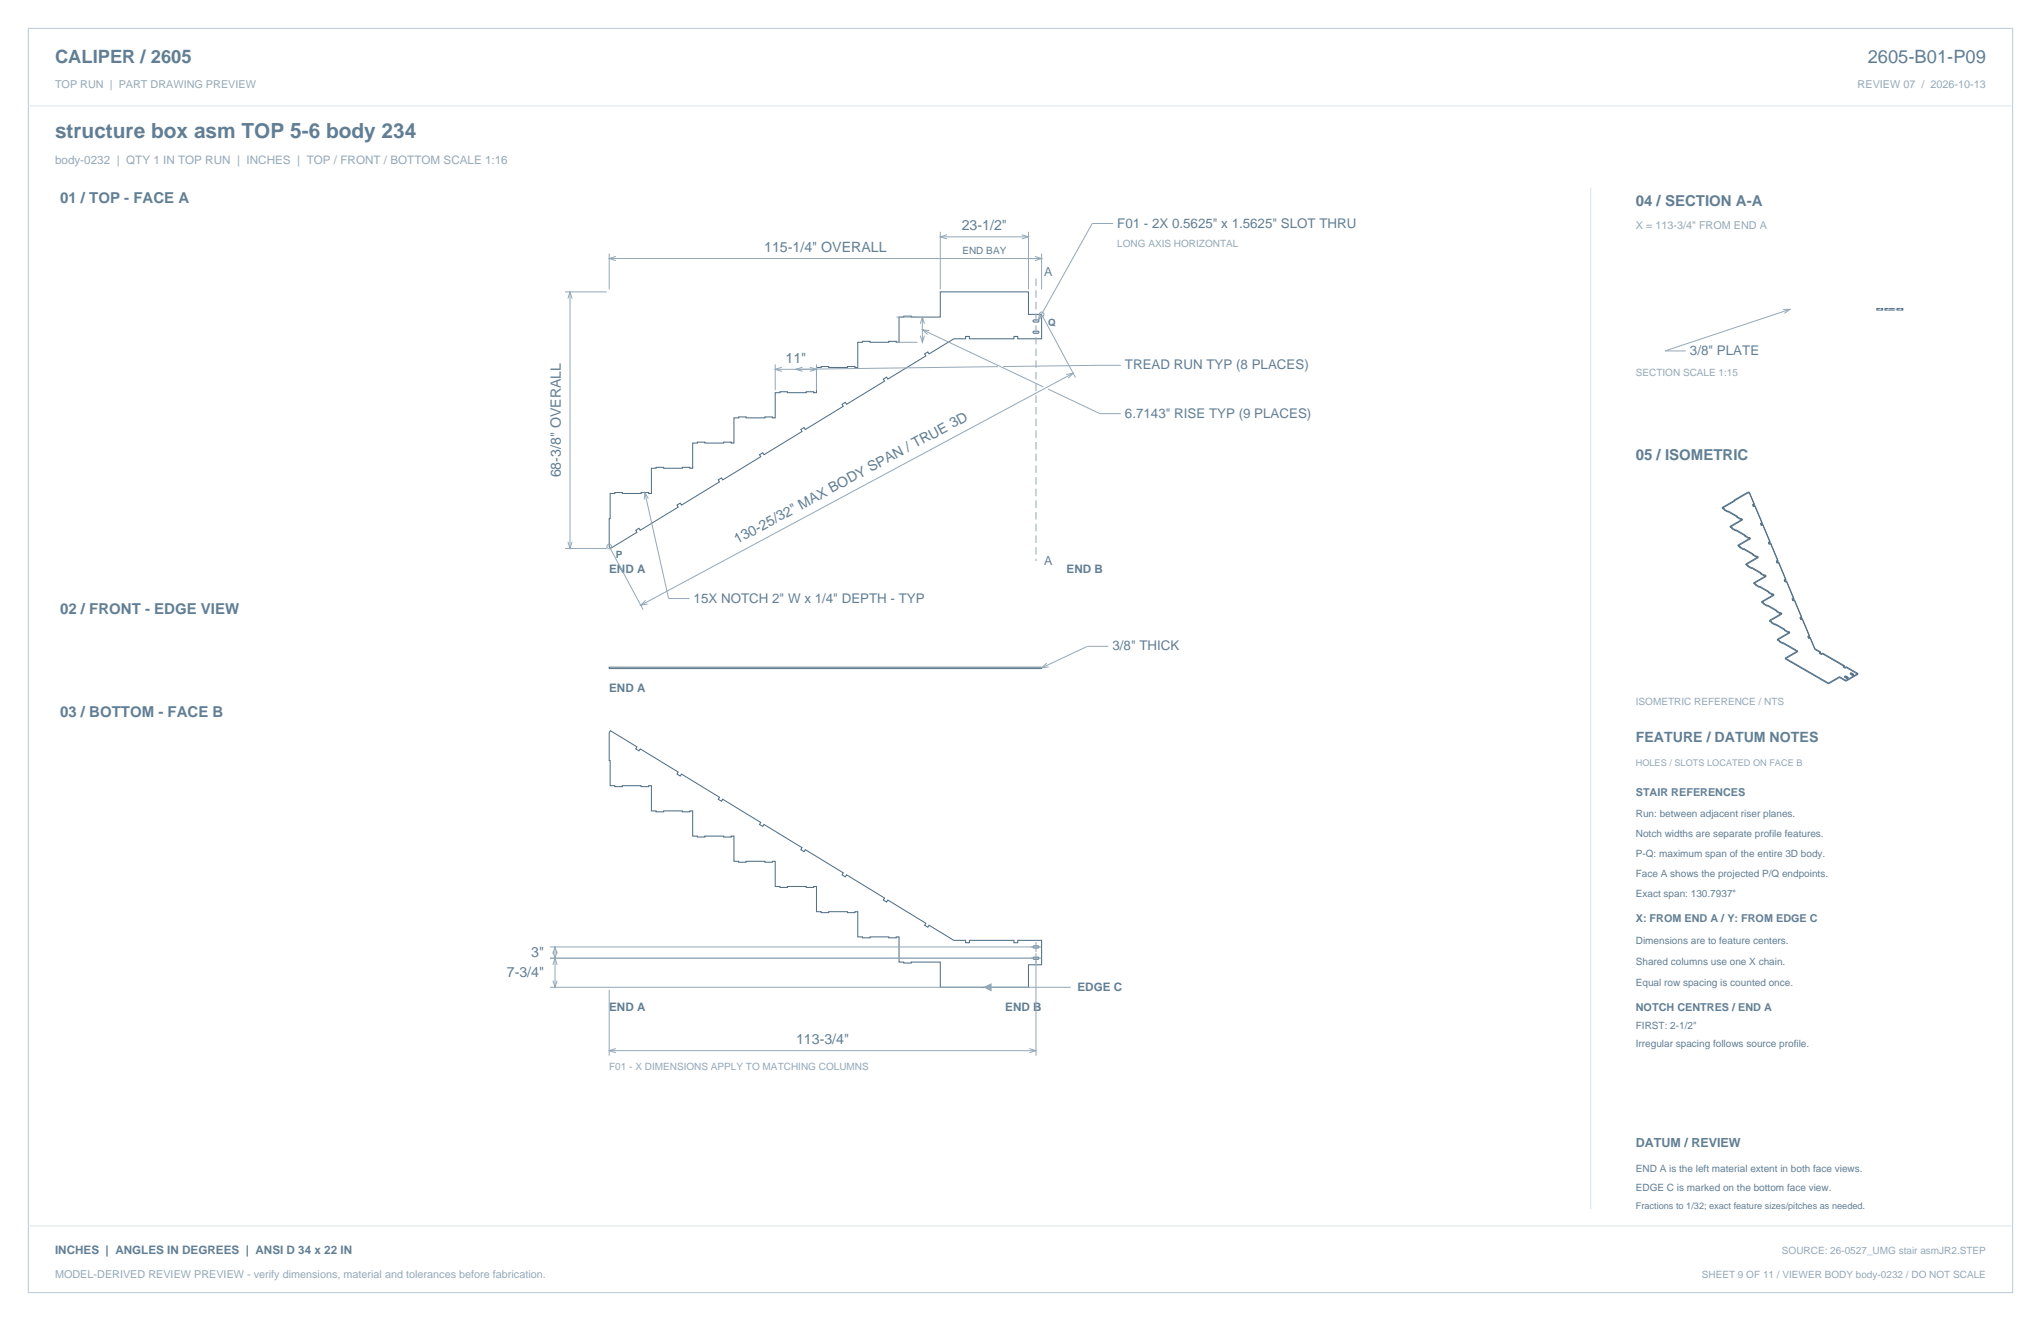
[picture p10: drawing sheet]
<svg xmlns="http://www.w3.org/2000/svg" width="864mm" height="559mm" viewBox="0 0 864 559" stroke-linecap="round" stroke-linejoin="round" font-family="sans-serif">
<path d="M12 12h839.6v534.8h-839.6z" fill="none" stroke="#b8cad8" stroke-width=".42"/>
<path d="M12 44.8h839.6M673.1 79.4v432.1" fill="none" stroke="#dbe5ed" stroke-width=".42"/>
<path d="M437.2 135.5l2-.2 .4 .5-.4 .4h-1.7l-.4-.3zM437.2 140.2l2-.1 .4 .5-.4 .4h-1.7l-.4-.3zM258.2 208.7h2v-.4h3.1v.4h8v-.4h3.1v.4h1.2v-10.6h2v-.4h3.2v.4h7.9v-.4h3.2v.4h1.2v-10.7h2v-.4h3.2v.4h7.9v-.4h3.2v.4h1.2v-10.6h1.9v-.4h3.2v.4h8v-.4h3.1v.4h1.2v-10.7h2v-.4h3.2v.4h7.9v-.4h3.2v.4h1.2v-10.7h2v-.3h3.1v.3h8v-.3h3.2v.3h1.1v-10.6h2v-.4h3.2v.4h7.9v-.4h3.2v.4h1.2v-10.7h2v-.4h3.2v.4h12.3v-10.6h37.3v9.5h5.5v10.3h-10.1v-1h-1.6v1h-18.8v-1h-1.6v1h-5l-10.5 6.4-.5-.8-1.4 .8 .5 .9-16 9.8-.6-.9-1.3 .9 .5 .8-16.1 9.8-.5-.8-1.4 .8 .5 .9-16.1 9.8-.5-.9-1.4 .9 .6 .8-16.1 9.9-.6-.9-1.3 .8 .5 .9-16.1 9.8-.5-.8-1.4 .8 .5 .8-16.1 9.9-.5-.9-1.3 .9 .5 .8-16.1 9.8-.5-.8-1.4 .8 .5 .9-11.2 6.8-.5-.8zM258.3 309.1l11.2 6.8-.5 .9 1.4 .8 .5-.8 16.1 9.8-.5 .8 1.3 .9 .5-.9 16.1 9.9-.5 .8 1.4 .8 .5-.8 16.1 9.8-.5 .9 1.3 .8 .6-.8 16.1 9.8-.6 .8 1.4 .9 .5-.9 16.1 9.8-.5 .9 1.4 .8 .5-.8 16.1 9.8-.5 .8 1.3 .9 .6-.9 16 9.9-.5 .8 1.4 .8 .5-.8 10.5 6.4h5v1h1.6v-1h18.8v1h1.6v-1h10.1v10.3h-5.5v9.5h-37.3v-10.6h-12.3v.4h-3.2v-.4h-2v-10.7h-1.2v.4h-3.2v-.4h-7.9v.4h-3.2v-.4h-2v-10.6h-1.1v.4h-3.2v-.4h-8v.4h-3.1v-.4h-2v-10.7h-1.2v.4h-3.2v-.4h-7.9v.4h-3.2v-.4h-2v-10.7h-1.2v.4h-3.1v-.4h-8v.4h-3.2v-.4h-1.9v-10.6h-1.2v.4h-3.2v-.4h-7.9v.4h-3.2v-.4h-2v-10.7h-1.2v.4h-3.2v-.4h-7.9v.4h-3.2v-.4h-2v-10.6h-1.2v.4h-3.1v-.4h-8v.4h-3.1v-.4h-2l-.4-22.5zM437.2 405l2-.1 .4 .5-.4 .4h-1.7l-.4-.3zM437.2 400.3l2-.2 .4 .6-.4 .3h-1.7l-.4-.3z" fill="none" stroke="#536f85" stroke-width=".44"/>
<g fill="none" stroke="#93a8b9" stroke-width=".42">
<path d="M397.9 98.1v24.3M400.7 99.3l-2.8 .9 2.8 .9M432.4 99.3l2.8 .9-2.8 .9M435.2 98.1v24.3M471 94.5h-8.9l-22.7 40.9M257.8 107.2v15.2M257.8 109.4h182.9M260.6 108.5l-2.8 .9 2.8 .8M397.9 100.2h37.3M437.9 108.5l2.8 .9-2.8 .8M440.7 107.2v15.2M239.1 123.5h17.6"/>
<path d="M240.3 126.3l.9-2.8 .9 2.8M241.2 123.5v108.5M379.3 134.1h8.9M389.4 137l.9-2.9 .9 2.9M390.3 134.1v10.7M390.3 139.5l51.2 24.2M393.2 139.9l-2.9-.4 2.2 2M440 132.5l-.6 2.9 2.1-2.1M441.2 133.9l13.9 25.8M328 154.1v10.9M328 156.2h17.5M330.8 155.3l-2.8 .9 2.8 .9"/>
<path d="M339.6 155.3l-2.9 .9 2.9 .9M342.7 155.3l2.8 .9-2.8 .9M345.5 154.1v10.9M379.3 144.8h8.9M389.4 142l.9 2.8 .9-2.8M422.3 155.1l-85.6 1.1M451.2 158.4l2.9-.5-2.1 2.1M454.1 157.9l-183 98.1M474.2 154.5l-49.8 .6M443.4 164.6l22 10.4h8.8M272.9 208.3l10 44.9h8.8M274.3 210.9l-1.4-2.6-.3 3"/>
<path d="M239.1 232h17.6M240.3 229.2l.9 2.8 .9-2.8M258.3 232.1l13.8 25.8M273.2 253.9l-2.1 2.1 2.9-.5M469 273.4h-8.9l-19.4 9.1M442.9 280.5l-2.2 2 3-.4M438.3 398.5v4.2M232.7 405.3h207.8M232.7 400.6h207.8M232.7 417.6h182.8M234 408.2l.8-2.9 .9 2.9M234 414.8l.8 2.8 .9-2.8"/>
<path d="M234 403.4l.8-2.8 .9 2.8M234 402.5l.8 2.8 .9-2.8M234.8 400.6v17M257.8 418.7v27.9M416.5 417.6h36.6M438.3 403.2v43.4M257.8 444.4h180.5M260.6 443.6l-2.8 .8 2.8 .9M435.5 443.6l2.8 .8-2.8 .9"/>
<circle cx="440.7" cy="133" r=".99"/>
<circle cx="257.8" cy="231.2" r=".99"/>
</g>
<path d="M438.3 117.8v119.5" fill="none" stroke="#93a8b9" stroke-width=".42" stroke-dasharray="3.2 1.8" stroke-linecap="butt"/>
<path d="M257.8 282.2h182.9v.6h-182.9z" fill="none" stroke="#536f85" stroke-width=".42"/>
<path d="M416.5 417.6l2.8-1.4v2.8z" fill="#93a8b9" stroke="#93a8b9" stroke-width=".42"/>
<path d="M794.1 130.5h2.5v.7h-2.5z" fill-rule="evenodd" fill="#f2f6f9" stroke="#536f85" stroke-width=".42"/>
<path d="M795.8 130.5l-.6 .7" fill="none" stroke="#dbe5ed" stroke-width=".42"/>
<path d="M797.6 130.5h4.1v.7h-4.1z" fill-rule="evenodd" fill="#f2f6f9" stroke="#536f85" stroke-width=".42"/>
<path d="M799.3 130.5l-.7 .7M801.7 130.5l-.2 .7" fill="none" stroke="#dbe5ed" stroke-width=".42"/>
<path d="M802.7 130.5h2.4v.7h-2.4z" fill-rule="evenodd" fill="#f2f6f9" stroke="#536f85" stroke-width=".42"/>
<path d="M804.4 130.5l-.7 .7M12 518.6h839.6" fill="none" stroke="#dbe5ed" stroke-width=".42"/>
<path d="M754.5 130.9l2.9-.1-2.4 1.8M757.4 130.8l-52.9 17.6h8.8" fill="none" stroke="#93a8b9" stroke-width=".42"/>
<g fill="none" stroke="#536f85" stroke-width=".42">
<path d="M728.7 214.7l1 .6M728.7 214.7v.3M728.7 215l1 .6M729.5 215.4l1.5 .9M729.5 215.7l1.5 .9M729.5 215.4v.3M729.7 215.3l-.2 .1M729.7 215.6l-.2 .1M729.7 215.3v.3M731 216.3v.3M731.2 216.2l-.2 .1M731.2 216.2l3.9 2.2"/>
<path d="M731.2 216.5l3.9 2.2M731.2 216.2v.3M731.2 216.5l-.2 .1M733.7 211.9l.2 .1M733.7 211.6v.3M733.7 211.6l.2 .1M733.9 211.7v.3M733.9 212l-5.2 3M733.9 211.7l-5.2 3M734.9 218.5v.4M734.9 218.5l1.6 .9M734.9 218.9l1.6 .8"/>
<path d="M735.1 218.4l-.2 .1M735.1 218.7l-.2 .2M735.1 218.4v.3M736.5 219.4v.3M736.7 219.3v.3M736.7 219.6l.6 .4M736.7 219.6l-.2 .1M736.7 219.3l-.2 .1M736.7 219.3l.6 .3M737.3 219.6l-5.3 3.1M737.3 220l-5.3 3M737.3 219.6v.4"/>
<path d="M739.5 208.2v.4M739.5 208.2l-5.8 3.4M739.5 208.6l-5.8 3.3M740.2 208.5l2.1 5.1M740.2 208.5l-.7 .1M740.2 208.1l2.1 5.2M740.2 208.1v.4M740.2 208.1l-.7 .1M741.6 213.7l.3 .6M741.6 213.3v.4M741.6 213.3l.3 .7M741.9 214v.3"/>
<path d="M742.3 213.3h-.7M742.3 213.3v.3M742.3 213.6l-.7 .1M742.6 213.9l3 7.3M742.6 214.2l3 7.4M742.6 213.9l-.7 .1M742.6 214.2l-.7 .1M742.6 213.9v.3M732 223l1 .6M732 222.7l1 .5M732 222.7v.3M732.8 223.7l1.6 .9"/>
<path d="M732.8 223.3l1.6 .9M732.8 223.3v.4M733 223.6l-.2 .1M733 223.2v.4M733 223.2l-.2 .1M734.4 224.2v.4M734.6 224.5l-.2 .1M734.6 224.1l-.2 .1M734.6 224.5l3.9 2.2M734.6 224.1l3.9 2.3M734.6 224.1v.4M735.4 230.6v.4"/>
<path d="M735.4 230.6l.9 .6M735.4 231l.9 .5M736.1 231.6l1.6 .9M736.1 231.3l1.6 .9M736.1 231.3v.3M736.3 231.5l-.2 .1M736.3 231.2l-.2 .1M736.3 231.2v.3M737.7 232.2v.3M737.9 232.1l3.9 2.2M737.9 232.4l3.9 2.3M737.9 232.4l-.2 .1"/>
<path d="M737.9 232.1v.3M737.9 232.1l-.2 .1M738.3 226.8l1.5 .9M738.3 226.5l1.5 .9M738.3 226.5v.3M738.5 226.7l-.2 .1M738.5 226.4v.3M738.5 226.4l-.2 .1M738.7 238.9l1 .6M738.7 238.6l1 .5M738.7 238.6v.3M739.5 239.2v.4"/>
<path d="M739.5 239.6l1.5 .9M739.5 239.2l1.5 .9M739.7 239.5l-.2 .1M739.7 239.1v.4M739.7 239.1l-.2 .1M739.8 227.4v.3M740 227.6l.6 .3M740 227.3l.6 .3M740 227.3v.3M740 227.6l-.2 .1M740 227.3l-.2 .1M740.6 227.9l-5.2 3.1"/>
<path d="M740.6 227.6l-5.2 3M740.6 227.6v.3M741.6 234.8l1.6 .9M741.6 234.4l1.6 .9M741.6 234.4v.4M741.8 234.3v.4M741.8 234.7l-.2 .1M741.8 234.3l-.2 .1M743.2 235.3v.4M743.3 235.6l-.1 .1M743.3 235.2l.6 .4M743.3 235.2v.4"/>
<path d="M743.3 235.6l.6 .3M743.3 235.2l-.1 .1M743.9 235.9l-5.2 3M743.9 235.6l-5.2 3M743.9 235.6v.3M745 221.3v.3M745 221.6l.2 .7M745 221.3l.2 .6M745.2 221.9v.4M745.6 221.6h-.6M745.6 221.2v.4M745.6 221.2l-.6 .1"/>
<path d="M745.9 221.8l3.1 7.4M745.9 221.8v.4M745.9 222.2l3.1 7.3M745.9 221.8l-.7 .1M745.9 222.2l-.7 .1M748.3 229.6l.3 .6M748.3 229.3l.3 .6M748.3 229.3v.3M748.6 229.9v.3M749 229.5l-.7 .1M749 229.2v.3M749 229.2l-.7 .1"/>
<path d="M749.2 229.8l3.1 7.3M749.2 230.1l3.1 7.4M749.2 229.8l-.6 .1M749.2 230.1l-.6 .1M749.2 229.8v.3M751.6 237.6l.3 .6M751.6 237.2l.3 .7M751.6 237.2v.4M751.9 237.9v.3M752.3 237.1v.4M752.3 237.5l-.7 .1M752.3 237.1l-.7 .1"/>
<path d="M752.6 238.1l3.1 7.3M752.6 237.8l-.7 .1M752.6 237.8l3.1 7.3M752.6 238.1l-.7 .1M752.6 237.8v.3M741 240.1v.4M741.2 240.4l3.9 2.2M741.2 240l-.2 .1M741.2 240.4l-.2 .1M741.2 240l3.9 2.3M741.2 240v.4M742 246.9l1 .5"/>
<path d="M742 246.5l1 .6M742 246.5v.4M742.8 247.2l1.6 .9M742.8 247.5l1.6 .9M742.8 247.2v.3M743 247.1l-.2 .1M743 247.1v.3M743 247.4l-.2 .1M744.4 248.1v.3M744.6 248v.3M744.6 248.3l3.9 2.3M744.6 248l3.9 2.2"/>
<path d="M744.6 248.3l-.2 .1M744.6 248l-.2 .1M744.9 242.7l1.6 .9M744.9 242.4v.3M744.9 242.4l1.6 .9M745.1 242.6l-.2 .1M745.1 242.3v.3M745.1 242.3l-.2 .1M745.4 254.8l1 .6M745.4 254.5l1 .6M745.4 254.5v.3M746.2 255.5l1.5 .9"/>
<path d="M746.2 255.2l1.5 .9M746.2 255.2v.3M746.4 255.1v.3M746.4 255.4l-.2 .1M746.4 255.1l-.2 .1M746.5 243.3v.3M746.7 243.5l-.2 .1M746.7 243.5l.6 .4M746.7 243.2v.3M746.7 243.2l.6 .3M746.7 243.2l-.2 .1M747.3 243.9l-5.3 3"/>
<path d="M747.3 243.5v.4M747.3 243.5l-5.3 3M747.7 256.1v.3M747.9 256.3l3.9 2.2M747.9 256l3.9 2.2M747.9 256l-.2 .1M747.9 256.3l-.2 .1M747.9 256v.3M748.3 250.4l1.5 .9M748.3 250.7l1.5 .9M748.3 250.4v.3M748.5 250.2l-.2 .2"/>
<path d="M748.5 250.2v.4M748.5 250.6l-.2 .1M749.8 251.3v.3M750 251.5l.6 .3M750 251.1l-.2 .2M750 251.1l.6 .4M750 251.1v.4M750 251.5l-.2 .1M750.6 251.5l-5.2 3M750.6 251.8l-5.2 3M750.6 251.5v.3M751.6 258.7l1.6 .9"/>
<path d="M751.6 258.3l1.6 .9M751.6 258.3v.4M751.8 258.5l-.2 .2M751.8 258.2l-.2 .1M751.8 258.2v.3M753.2 259.2v.4M753.4 259.4l.5 .4M753.4 259.1l.5 .3M753.4 259.4l-.2 .2M753.4 259.1l-.2 .1M753.4 259.1v.3M753.9 259.8l-5.2 3"/>
<path d="M753.9 259.4v.4M753.9 259.4l-5.2 3.1M755 245.5l.2 .7M755 245.2l.2 .6M755 245.2v.3M755.2 245.8v.4M755.7 245.4l-.7 .1M755.7 245.1v.3M755.7 245.1l-.7 .1M755.9 245.7l-.7 .1M755.9 246.1l3.1 7.3M755.9 245.7l3.1 7.4"/>
<path d="M755.9 245.7v.4M755.9 246.1l-.7 .1M758.3 253.2l.3 .6M758.3 253.5l.3 .6M758.3 253.2v.3M758.6 253.8v.3M759 253.1v.3M759 253.4l-.7 .1M759 253.1l-.7 .1M759.3 254l3 7.4M759.3 253.7l3 7.3M759.3 253.7l-.7 .1"/>
<path d="M759.3 254l-.7 .1M759.3 253.7v.3M748.7 262.5l1 .5M748.7 262.8l1 .6M748.7 262.5v.3M749.5 263.5l1.5 .9M749.5 263.1v.4M749.5 263.1l1.5 .9M749.7 263.4l-.2 .1M749.7 263l-.2 .1M749.7 263v.4M751 264v.4"/>
<path d="M751.2 263.9l3.9 2.3M751.2 264.3l3.9 2.2M751.2 264.3l-.2 .1M751.2 263.9v.4M751.2 263.9l-.2 .1M752 270.8l1 .5M752 270.4v.4M752 270.4l1 .6M752.8 271.1l1.6 .9M752.8 271.4l1.6 .9M752.8 271.1v.3M753 271.3l-.2 .1"/>
<path d="M753 271l-.2 .1M753 271v.3M754.4 272v.3M754.6 272.2l6 3.5M754.6 272.2l-.2 .1M754.6 271.9l6 3.5M754.6 271.9l-.2 .1M754.6 271.9v.3M754.9 266.6l1.6 .9M754.9 266.3l1.6 .9M754.9 266.3v.3M755.1 266.5l-.2 .1"/>
<path d="M755.1 266.2l-.2 .1M755.1 266.2v.3M755.4 278.7l18.3 10.6M755.4 278.4l18.3 10.5M755.4 278.4v.3M756.5 267.2v.3M756.7 267.1l.6 .3M756.7 267.4l.6 .3M756.7 267.1v.3M756.7 267.4l-.2 .1M756.7 267.1l-.2 .1M757.3 267.4v.3"/>
<path d="M757.3 267.7l-5.3 3.1M757.3 267.4l-5.3 3M760.6 275.7l-5.2 3M760.6 275.4l-5.2 3M760.6 275.4v.3M761.7 261.1l.2 .6M761.7 261.4l.2 .7M761.7 261.1v.3M761.9 261.7v.4M762.3 261v.4M762.3 261.4h-.6M762.3 261l-.6 .1"/>
<path d="M762.6 262l3.1 7.3M762.6 261.6l3.1 7.4M762.6 261.6l-.7 .1M762.6 261.6v.4M762.6 262l-.7 .1M765 269.1l.3 .6M765 269.4l.3 .6M765 269.1v.3M765.3 269.7v.3M765.7 269v.3M765.7 269l-.7 .1M765.7 269.3l-.7 .1"/>
<path d="M765.9 269.9l2 4.8M765.9 269.9l-.6 .1M765.9 269.6l2 4.8M765.9 269.6v.3M765.9 269.6l-.6 .1M767.9 274.7l2.5 1.4M767.9 274.4v.3M767.9 274.4l2.5 1.4M769.9 276.4l.8 .5M769.9 276.1v.3M769.9 276.1l.8 .4M770.4 275.8l-.5 .3"/>
<path d="M770.4 276.1l-.5 .3M770.4 275.8v.3M770.7 276.5v.4M771.2 276.6l9.2 5.3M771.2 276.2l-.5 .3M771.2 276.6l-.5 .3M771.2 276.2l9.2 5.4M771.2 276.2v.4M773.7 288.9v.4M778.3 286.6l-4.6 2.7M778.3 286.2v.4M778.3 286.2l2.8 1.6"/>
<path d="M778.3 286.6l2.8 1.6M778.3 286.2l-4.6 2.7M779.9 282.2l.8 .5M779.9 281.9v.3M779.9 281.9l.8 .4M780.4 281.6l-.5 .3M780.4 281.9l-.5 .3M780.4 281.6v.3M780.7 286h.4M780.7 286l.7 .7M780.7 286v.6M780.7 286.6l.7 .4"/>
<path d="M780.7 282.3v.4M781.1 287.8v.4M781.1 286.3h-.4v.3M781.1 286v.3M781.1 286.3l.8 .5M781.1 286l.8 .5M781.2 282v.4M781.2 282.4l4.9 2.8M781.2 282l-.5 .3M781.2 282.4l-.5 .3M781.2 282l4.9 2.9M781.4 286.7v.3"/>
<path d="M781.9 286.5v.2h-.5M781.9 286.8v.2h-.5M781.9 286.5v.3M783 284.7h.4M783 284.7l.8 .7M783 284.7v.5M783 285.2l.8 .5M783.4 285h-.4v.2M783.4 284.7l.8 .4M783.4 284.7v.3M783.4 285l.8 .4M783.8 285.4v.3"/>
<path d="M784.2 285.4v.3h-.4M784.2 285.1v.3h-.4M784.2 285.1v.3M786.1 284.9v.3M786.1 285.2l-5 3M786.1 284.9l-5 2.9"/>
</g>
<text font-size="8.8" fill="#617e94" x="23.3" y="58.2">structure box asm TOP 5-6 body 234</text>
<g font-size="7.8" fill="#617e94">
<text x="23.3" y="26.8">CALIPER / 2605</text>
<text x="790.3" y="26.8">2605-B01-P09</text>
</g>
<g font-size="6.3" fill="#617e94">
<text x="25.4" y="86.1">01 / TOP - FACE A</text>
<text x="692.1" y="87.1">04 / SECTION A-A</text>
<text x="692.1" y="194.4">05 / ISOMETRIC</text>
<text x="25.4" y="259.6">02 / FRONT - EDGE VIEW</text>
<text x="25.4" y="303.4">03 / BOTTOM - FACE B</text>
</g>
<g font-size="6" fill="#617e94">
<text x="407" y="97.4">23-1/2&quot;</text>
<text x="323.4" y="106.5">115-1/4&quot; OVERALL</text>
<text x="332.3" y="153.4">11&quot;</text>
<text x="237.3" y="202" transform="rotate(-90 237.3 202)">68-3/8&quot; OVERALL</text>
<text x="312" y="230.1" transform="rotate(-28 312 230.1)">130-25/32&quot; MAX BODY SPAN / TRUE 3D</text>
<text x="692.1" y="314">FEATURE / DATUM NOTES</text>
<text x="224.8" y="404.7">3&quot;</text>
<text x="214.5" y="413.2">7-3/4&quot;</text>
<text x="336.8" y="441.6">113-3/4&quot;</text>
</g>
<g font-size="5.6" fill="#617e94">
<text x="472.7" y="96.3">F01 - 2X 0.5625&quot; x 1.5625&quot; SLOT THRU</text>
<text x="715.1" y="150.2">3/8&quot; PLATE</text>
<text x="476" y="156.3">TREAD RUN TYP (8 PLACES)</text>
<text x="476" y="176.7">6.7143&quot; RISE TYP (9 PLACES)</text>
<text x="293.5" y="254.9">15X NOTCH 2&quot; W x 1/4&quot; DEPTH - TYP</text>
<text x="470.7" y="275.2">3/8&quot; THICK</text>
</g>
<g font-size="5.3" fill="#617e94">
<text x="441.9" y="116.8">A</text>
<text x="441.9" y="239.1">A</text>
<text x="692.1" y="485.1">DATUM / REVIEW</text>
</g>
<text font-size="4.9" fill="#93a8b9" x="23.3" y="69.5">body-0232 | QTY 1 IN TOP RUN | INCHES | TOP / FRONT / BOTTOM SCALE 1:16</text>
<g font-size="4.9" fill="#617e94">
<text x="257.8" y="242.2">END A</text>
<text x="451.3" y="242.2">END B</text>
<text x="257.8" y="292.7">END A</text>
<text x="455.9" y="419.4">EDGE C</text>
<text x="257.8" y="427.5">END A</text>
<text x="425.4" y="427.5">END B</text>
<text x="23.3" y="530.6">INCHES | ANGLES IN DEGREES | ANSI D 34 x 22 IN</text>
</g>
<g font-size="4.6" fill="#93a8b9">
<text x="23.3" y="37">TOP RUN | PART DRAWING PREVIEW</text>
<text x="786" y="37">REVIEW 07 / 2026-10-13</text>
<text x="692.1" y="97">X = 113-3/4&quot; FROM END A</text>
<text x="23.3" y="540.5">MODEL-DERIVED REVIEW PREVIEW - verify dimensions, material and tolerances before fabrication.</text>
</g>
<g font-size="4.6" fill="#617e94">
<text x="692.1" y="336.9">STAIR REFERENCES</text>
<text x="692.1" y="390.2">X: FROM END A / Y: FROM EDGE C</text>
<text x="692.1" y="427.6">NOTCH CENTRES / END A</text>
</g>
<g font-size="4.2" fill="#617e94">
<text x="407.2" y="107.2">END BAY</text>
<text x="443.6" y="137.9">Q</text>
<text x="260.6" y="236.1">P</text>
<text x="692.1" y="345.7">Run: between adjacent riser planes.</text>
<text x="692.1" y="354.2">Notch widths are separate profile features.</text>
<text x="692.1" y="362.7">P-Q: maximum span of the entire 3D body.</text>
<text x="692.1" y="371.1">Face A shows the projected P/Q endpoints.</text>
<text x="692.1" y="379.6">Exact span: 130.7937&quot;</text>
<text x="692.1" y="399.3">Dimensions are to feature centers.</text>
<text x="692.1" y="408.2">Shared columns use one X chain.</text>
<text x="692.1" y="417">Equal row spacing is counted once.</text>
<text x="692.1" y="435.3">FIRST: 2-1/2&quot;</text>
<text x="692.1" y="443.1">Irregular spacing follows source profile.</text>
<text x="692.1" y="495.7">END A is the left material extent in both face views.</text>
<text x="692.1" y="503.8">EDGE C is marked on the bottom face view.</text>
</g>
<g font-size="4.2" fill="#93a8b9">
<text x="472.7" y="104.4">LONG AXIS HORIZONTAL</text>
<text x="692.1" y="159">SECTION SCALE 1:15</text>
<text x="692.1" y="298.1">ISOMETRIC REFERENCE / NTS</text>
<text x="257.8" y="452.6">F01 - X DIMENSIONS APPLY TO MATCHING COLUMNS</text>
<text x="754" y="530.6">SOURCE: 26-0527_UMG stair asmJR2.STEP</text>
<text x="720.1" y="540.5">SHEET 9 OF 11 / VIEWER BODY body-0232 / DO NOT SCALE</text>
</g>
<text font-size="3.9" fill="#93a8b9" x="692.1" y="323.8">HOLES / SLOTS LOCATED ON FACE B</text>
<text font-size="3.9" fill="#617e94" x="692.1" y="511.5">Fractions to 1/32; exact feature sizes/pitches as needed.</text>
</svg>
